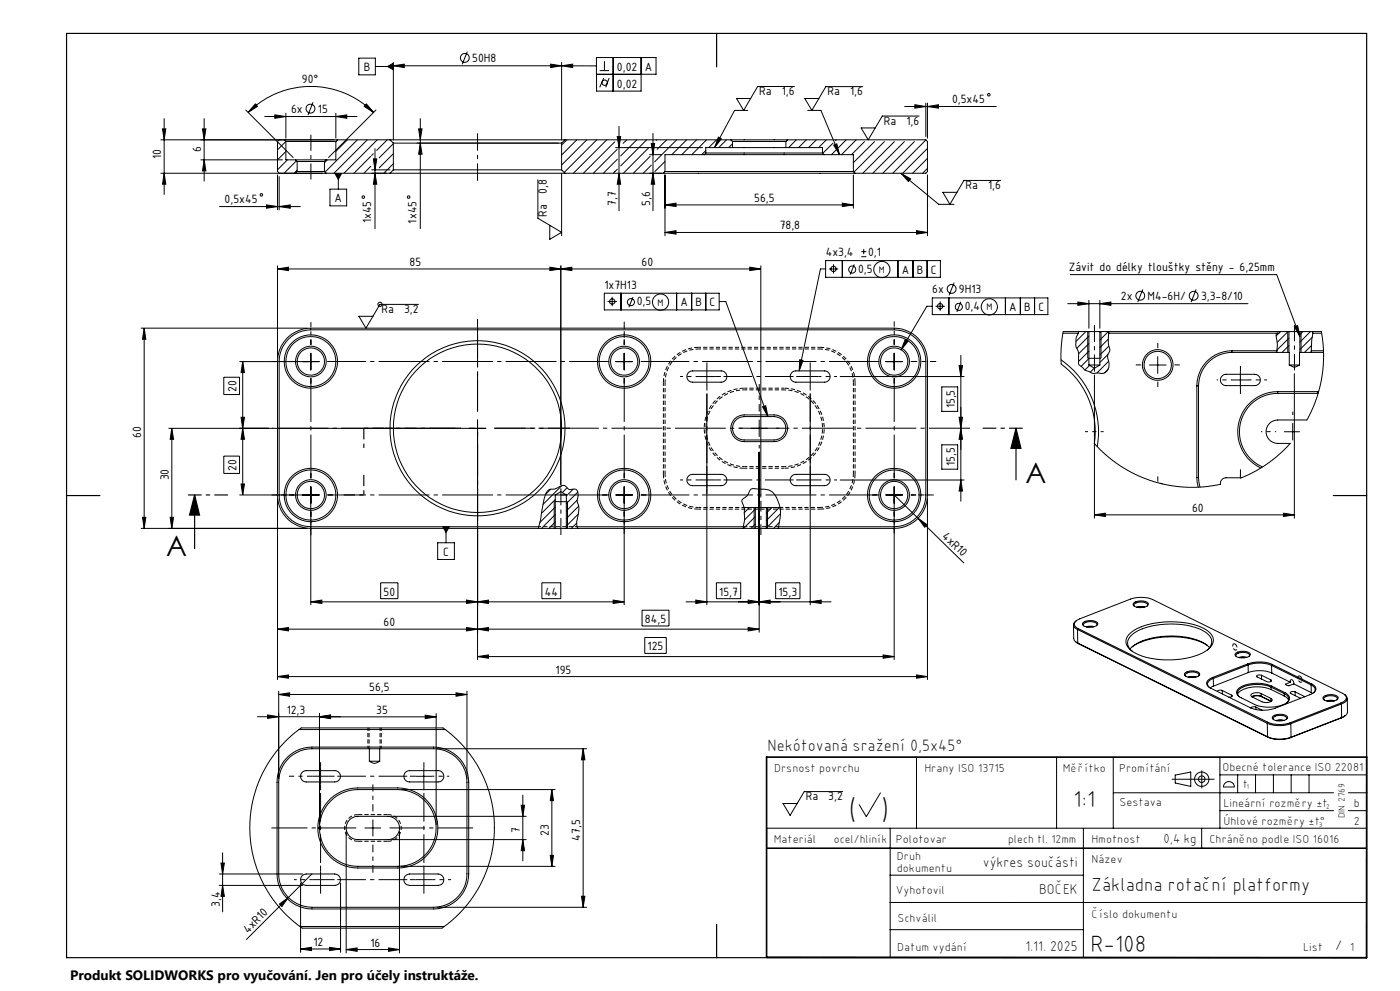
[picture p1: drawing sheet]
<svg xmlns="http://www.w3.org/2000/svg" width="420mm" height="297mm" viewBox="0 0 420 297" stroke-linecap="round" stroke-linejoin="round" font-family="sans-serif">
<path d="M235.3 116.8a11.5 11.5 0 0 1 11.5 11.5 11.5 11.5 0 0 1-11.5 11.5M223.3 139.8a11.5 11.5 0 0 1-11.5-11.5 11.5 11.5 0 0 1 11.5-11.5" fill="none" stroke="#000" stroke-width=".3" stroke-dasharray="1.3 .6" stroke-dashoffset=".7" stroke-linecap="butt"/>
<path d="M223.3 116.8h12M235.3 116.3h-12M235.3 139.8h-12M223.3 140.3h12" fill="none" stroke="#000" stroke-width=".3" stroke-dasharray="1.3 .6" stroke-dashoffset=".3" stroke-linecap="butt"/>
<path d="M199.5 114.6a10 10 0 0 1 10-10M246 104.6a10 10 0 0 1 10 10M209.5 152.1a10 10 0 0 1-10-10M223.3 152.1h-13.8M246 152.1h-12M256 142.1a10 10 0 0 1-10 10M110.4 218.1v6.3M110.7 218.1v6.3M114.4 218.1v6.3M114 224.4v-6.3" fill="none" stroke="#000" stroke-width=".3" stroke-dasharray="1.3 .6" stroke-dashoffset=".4" stroke-linecap="butt"/>
<path d="M223.3 116.3a12 12 0 0 0-12 12 12 12 0 0 0 12 12M235.3 140.3a12 12 0 0 0 12-12 12 12 0 0 0-12-12M107.4 252.1h9M116.4 244.1h-9" fill="none" stroke="#000" stroke-width=".3" stroke-dasharray="1.3 .6" stroke-dashoffset="-.1" stroke-linecap="butt"/>
<path d="M199 114.6v27.5M256 114.6v27.5M199.5 142.1v-27.5M256.5 142.1v-27.5" fill="none" stroke="#000" stroke-width=".3" stroke-dasharray="1.3 .6" stroke-dashoffset=".2" stroke-linecap="butt"/>
<path d="M209.5 104.6h36.5M246 104.1h-36.5M209.5 152.6h36.5" fill="none" stroke="#000" stroke-width=".3" stroke-dasharray="1.3 .6" stroke-dashoffset=".5" stroke-linecap="butt"/>
<path d="M209.5 104.1a10.5 10.5 0 0 0-10.5 10.5M256.5 114.6a10.5 10.5 0 0 0-10.5-10.5M199 142.1a10.5 10.5 0 0 0 10.5 10.5M246 152.6a10.5 10.5 0 0 0 10.5-10.5M370.5 193a.69 .69 0 0 0-.7 .4 .69 .69 0 0 0 .2 .8 .62 .62 0 0 0 .8 .6 .62 .62 0 0 0 .3-1l-.6-.8M390 202.6a.69 .69 0 0 0-.7 .5 .69 .69 0 0 0 .2 .8 .62 .62 0 0 0 .9 .5 .62 .62 0 0 0 .2-1l-.6-.8" fill="none" stroke="#000" stroke-width=".3" stroke-dasharray="1.3 .6" stroke-linecap="butt"/>
<path d="M233.6 157.8h-10.6M107.4 244.1a4 4 0 0 0-4 4 4 4 0 0 0 4 4M116.4 252.1a4 4 0 0 0 4-4 4 4 0 0 0-4-4" fill="none" stroke="#000" stroke-width=".3" stroke-dasharray="1.3 .6" stroke-dashoffset=".1" stroke-linecap="butt"/>
<path d="M173.2 157.8h-11.6" fill="none" stroke="#000" stroke-width=".3" stroke-dasharray="1.3 .6" stroke-dashoffset=".6" stroke-linecap="butt"/>
<g fill="none" stroke="#000" stroke-width=".3">
<path d="M107.6 17.4h5v5h-5zM112.6 19.9h5.4M116.2 19.9l1.8-1v2zM118 19.7l3.3-.5v1zM118 18.7v23.2M118 19.7h50.5M140.2 15.4l-1.5 3.9M165.2 19.2l3.3 .5-3.3 .5zM168.5 18.7v23.2M168.5 19.7l3.3-.5v1zM168.5 19.7l10.4 .1M181.3 18.3v2.9"/>
<path d="M183.9 17.2v10.1M192.3 17.2v10.1h-13.3l-.1-10.1h17.9v5.1h-17.9M48.8 38.6h.9l-.5 3.3zM49.2 35.6v22.7M60.7 38.6h1.1l-.6 3.3zM61.2 35.6v18.7M73.7 33l14.2 14.2M74.4 33.7a26.7 26.7 0 0 1 37.6 0M76.6 31.1l.7 .8-2.9 1.8zM79.4 34.9h27.7M82.4 34.4l3.4 .5-3.4 .6zM85.8 33.9v7.5"/>
<path d="M93.9 30.7l-1.5 3.8M100.8 34.9l3.2-.5v1.1zM100.8 33.9v7.5M109.9 31.1l2.1 2.6-2.7-1.8zM112.8 33l-14.2 14.2M125.6 38.6h1l-.5 3.3zM126.1 35.6v32.9M179.9 21.2h2.8M181.1 23.4l-1.2 2.8M182.7 23.4l-1 2.8M185.7 37.9v25.3M224.3 33.1h-3.9l-6 11.1"/>
<path d="M238.3 25.9h-11l-4.2 7.2-2.1-3.6h4.2M242.3 33.1h4l5.5 13.3M258.8 26h-11l-4.2 7.1-2.2-3.6h4.3M271.4 31.9h27.5M274.5 31.4l3.2 .5-3.2 .5zM275.7 34.8h-11l-4.2 7.1-2.2-3.6h4.3M277.7 30.9v10M278.2 31.9l3.4-.5v1zM278.2 30.9v10.5M48.3 41.9h52M48.3 51.9h48.5M49.2 51.9l.5 3.3h-.9z"/>
<path d="M60.3 47.9h24.4M61.2 47.9l.6 3.3h-1.1zM83.3 52.4v10.5M83.7 41.9l-.4 .5v9l.4 .5M83.7 52.9v10M85.8 42.4h15M85.8 42.4v5.5h2.9M85.8 42.4l-2.5 2.5M85.8 45.4l-2.5 2.5M86.2 47.9l-2.9 3M88.7 47.9h9.2M88.7 47.9l.4 .5"/>
<path d="M88.9 48.2l-3.7 3.7M89.1 51.4h8.2M89.1 48.4h8.2M89.1 51.4l-.4 .5h9.2M89.1 48.4v3M89.1 51l-.9 .9M97.3 51.4l.6 .5M97.3 48.4v3M97.9 47.9l-.6 .5M97.9 51.9h19.1M98.2 47.9l-.9 .9M99 56.7h5v5h-5z"/>
<path d="M100.5 52h2l-1 1.8zM100.8 42.4v5.5h-2.9M101.2 41.9h-15.9l.5 .5M101.2 41.9l-.4 .5M101.2 41.9h15.8M101.5 52v4.7M104.2 41.9l-3.4 3.5M107.2 41.9l-9.7 9.7M110.2 41.9l-10 10M111.2 46.8l-5 5.1M111.2 49.8l-2 2.1M111.5 50.9h5.5"/>
<path d="M112 47.6h1l-.5 3.3zM112 46.1l-.5 .5M112.5 51.9l.5 3.3h-1zM112.5 44.6v23.9M113.2 41.9l-10 10M116.2 41.9l-3.2 3.2M117 51.9h52.5M117 41.9h52.5M117 41.9l1 1M118 50.9h50.5M118 42.9h50.5M118 42.9v8"/>
<path d="M118 50.9l-1 1M118 49.1l-2.9 2.8M118 43.1l-4.2 4.2M118 46.1l-4.2 4.2M125.1 42.9h42.4M126.1 42.9l.5 3.3h-1zM161.4 53.9v11.5l7.1 4.2-3.6 2.1v-4.2M168.5 42.9v8M168.5 50.9l1 1M168.5 51.9v18.7M169.5 41.9h49.8M169.5 51.9h29.5"/>
<path d="M169.5 41.9l-1 1M170.1 41.9l-1.6 1.6M173 41.9l-4.5 4.6M176 41.9l-7.5 7.6M179 41.9l-9.7 9.8M182 41.9l-10 10M184.4 42.5l-9.4 9.4M184.4 51.5l-.4 .4M184.7 44.2h26M185.2 44.7l-7.2 7.2M185.2 41h1l-.5 3.2zM185.2 47.7l-4.2 4.2"/>
<path d="M185.2 50.7l-.7 .7M185.7 51.9l.5 3.3h-1zM188 41.9l-1.1 1.1M191 41.9l-4.8 4.8M194 41.9l-7.8 7.8M194.6 44.3l-7.6 7.6M194.9 46.4h3.6M195.1 46.8l-5.1 5.1M195.4 43h1l-.5 3.4zM195.4 49.5l-2.4 2.4M195.9 40v23.2M195.9 51.9l.5 3.3h-1z"/>
<path d="M197 41.9l-.1 .1M199 51.9h57.5M199.5 51.4h56.5M199.5 48.4l-3 3M199.5 51.4l-.5 .5M199.5 52.4v18.3M200 41.9l-2.9 2.9M203 41.9l-6.6 6.6M206 41.9l-4.5 4.5M209 41.9l-4.5 4.5M211.2 46.4h36.1M211.2 46.4h-11.7v5"/>
<path d="M211.7 45.9h35M211.7 45.9l-.5 .5M211.7 45.1l-1.2 1.3M211.9 41.9l-4.4 4.5M214.9 41.9l-2.3 2.3M215.5 41.1l.9 .5-2 2.6zM217.9 41.9l-2.3 2.3M219.3 41.9h17M219.3 41.9l.4 .5M219.7 42.4h16.1M219.7 44.2h16.1M219.7 43.1l-1.1 1.1"/>
<path d="M219.7 44.2h-8v1.7M219.7 42.4v1.8M235.8 44.2h10.9v1.7M235.8 42.4v1.8M236.3 41.9h41.4l.5 .5v9l-.5 .5h-21.2M236.3 41.9l-.5 .5M238.9 41.9l-2.3 2.3M241.9 41.9l-2.3 2.3M244.9 41.9l-2.3 2.3M246.7 45.9l.6 .5M247.3 46.4h8.7v5M247.9 41.9l-2.3 2.3"/>
<path d="M249.9 42.9l-3.1 3M250.1 43.5l.9-.4 .8 3.3zM250.8 45l-1.4 1.4M250.9 41.9l-.3 .3M253.9 41.9l-2.4 2.4M256 51.4l.5 .5M256 52.4v10M256.9 41.9l-4.5 4.5M259.4 42.4l-4 4M262.4 42.4l-6.4 6.4M265.3 42.4l-9.1 9.2M268.3 42.4l-9.5 9.5"/>
<path d="M270.3 51.9l2.9 1.7-.7 .8zM270.3 51.9l11.3 9.3h4.6M271.3 42.4l-9.5 9.5M274.3 42.4l-9.5 9.5M277.8 41.9l-10 10M278.2 44.5l-7.3 7.3M278.2 47.5l-4.4 4.4M278.2 50.5l-1.4 1.4M278.2 52.4v18.3M300.2 54.1h-11l-4.2 7.1-2.1-3.6h4.2M65.9 61.9h24.2M79.9 61.4l3.4 .5-3.4 .5z"/>
<path d="M83.3 79.6v27.7M83.7 61.9l3.4-.5v1zM168.2 79.6v65.7M199.5 69.7l3.3-.6v1.1zM199.5 61.4l3.3-.5v1zM199.5 69.7h78.7M199.5 61.4h56.5M228.2 79.6v69.5M247.7 78.1h34.4v5h-34.4zM250 79.2v2.8M252.7 78.1v5M252.7 60.9l3.3 .5-3.3 .5z"/>
<path d="M256.3 79.3l-1.2 3M258.4 76.9h1.5M258.4 75.4h1.5M259.1 74.6v1.6M269.4 78.1v5M273.9 78.1v5M275 69.1l3.2 .6-3.2 .5zM278.1 78.1v5M42.3 98.4h50M43.3 98.4l.4 3.3h-.9zM43.3 98.4v60M83.3 80.6l3.2-.5v1z"/>
<path d="M83.3 80.6h144.9M125.6 91.2h-11.6l-4.2 7.2-2.1-3.6h4.2M165 80.1l3.2 .5-3.2 .5zM168.2 80.6l3.4-.5v1zM181.3 87.9h34.5v5h-34.5zM182.3 90.4h2.8M183.7 89v2.8M186.3 87.9v5M189.9 89l-1.2 3.1M203 87.9v5M207.5 87.9v5M211.7 87.9v5"/>
<path d="M215.8 90.4h1.9l12.7 34.4M224.9 80.1l3.3 .5-3.3 .5zM247.7 80.6h-1.6l-6.4 30.6M248.7 80.6h2.8M279.7 91.8h-1.6l-7.8 13M279.7 89.3h34.7v5h-34.7zM280.6 91.8h2.8M282 90.4v2.8M284.7 89.3v5M286.2 84.7l-1.5 3.8M288.3 90.4l-1.2 3.1M301.6 89.3v5"/>
<path d="M306.1 89.3v5M310.4 89.3v5M318.9 99.9h4.6M320.3 91h54.1M321.1 82.3h61.9l7 18.6M323.4 90.5l3.3 .5-3.3 .5zM323.5 99.9a5.2 5.2 0 0 0-.4 4.7 5.9 5.9 0 0 1 .5 3.6 1.34 1.34 0 0 0 1 1.8l.3 .3a2.43 2.43 0 0 0 1.9 1.1 2.48 2.48 0 0 0 2.7 .4 2.47 2.47 0 0 0 2.8-.7 2.47 2.47 0 0 0 .3-2.8 2.51 2.51 0 0 1 .3-3v-1a8.1 8.1 0 0 1-.3-4.4M323.6 99.4l-.1 .5M325.8 99.4l-3 2.9M326.3 99.4v8h4v-8l-.3 .3M326.7 99.4h-7.8l-.6 4.7v4.9a25.9 25.9 0 0 1 10.1 24l3.4 3.4 4.7 3.5 4.1 2.3 5.3 2.1 5.2 1.2 5.2 .5 4.6-.1 5.2-.8a1.67 1.67 0 0 1 1.7-1.9h4.7l4.3-2.1 5.4-3.6 4.9-4.6h-3.8a3.5 3.5 0 0 1-3.5-3.5 3.5 3.5 0 0 1 3.5-3.5h8.8l2.4-5.1 1.4-4.5 .9-5.2 .3-3.8-.2-4-.5-3.9h-6.4M326.7 99.4h3.3"/>
<path d="M326.7 99.4v10M326.7 90v8.4M330 99.4h56.7M330 99.4v10M330 91l3.3-.5v1zM330 90v8.4M332.5 99.4l-2.5 2.5M332.7 99.4l-.1 .5M342.8 86.7l-1.5 3.9M358.8 86.7l-1.5 3.9M383.2 99.9l-.3 .1-.1 .7 .4 2.7-.1 1.7M384 99.4l-.3 .5h-51.1"/>
<path d="M384.1 99.4l-1.3 1.3M386.3 99.4v6.2M386.4 99.4l-3.2 3.2M386.7 99.4h3.3M386.7 99.4v6.2M388.3 97.9l1-.3 .7 3.3zM390 99.4v6.2M390.3 99.4v6.2M390.9 99.4l-.9 .9M393.1 99.4l-3.1 3.1M393.8 99.4v.5M393.8 99.9l-.4 5.2"/>
<path d="M393.8 99.9h2.7M67.1 113.1h4.8v5.1h-4.8zM71.8 108.4h23.9M72.8 108.4l.5 3.3h-1zM72.8 108.4v39.9M93.2 105.9v5M184.7 108.4h5.1M187.3 105.9v5M206.4 111.9l.8-.7h.6h8.6a1.69 1.69 0 0 1 1.7 1.7 1.69 1.69 0 0 1-1.7 1.6h-8.6a1.68 1.68 0 0 1-1.6-.9 1.68 1.68 0 0 1 .2-1.7zM209.5 112.9h5.1M212.1 110.3v5.1M212.1 118.1v63.3"/>
<path d="M237.7 111.5l1.1-.3h8.5a1.69 1.69 0 0 1 1.8 1.7 1.69 1.69 0 0 1-1.8 1.6h-8.5a1.7 1.7 0 0 1-1.7-1.1 1.7 1.7 0 0 1 .6-1.9zM239.9 107.8l1 .2-1.2 3.2zM243.1 118.1v63.3M252.1 112.9h37.1M265.7 108.4h5.1M268.3 105.9v5M271.6 101.7l.9 .5-2.2 2.6zM282.5 116h4.8v7.3h-4.8zM287.7 109.6h1l-.4 3.3zM288.3 106.5v43.7M318.3 107.8a26.3 26.3 0 0 1 10.9 26M326.7 109.4h3.3"/>
<path d="M326.7 109.4l1.6 1 1.7-1M326.7 100.7l-3.7 3.7M326.7 103l-3.1 3M326.7 105.2l-3.1 3.1M326.7 107.5l-2.4 2.3M326.9 109.5l-1.5 1.4M328.3 110.3l-1.2 1.2M328.3 112.4v42.9M332.4 106.3l-2.4 2.4M332.5 110.7l-1.2 1.1M332.5 101.6l-2.5 2.6M332.6 108.3l-3.5 3.5"/>
<path d="M332.6 103.7l-2.6 2.7M344.8 109.4h5M347.3 106.9v5M359.1 115.6v27.5M359.1 115.6h.5M359.6 115.6v27.5M366.8 112.5l1-.3h8.6a1.69 1.69 0 0 1 1.7 1.7 1.69 1.69 0 0 1-1.7 1.7h-8.6a1.69 1.69 0 0 1-1.6-1.2 1.69 1.69 0 0 1 .6-1.9zM369.6 105.1a10.6 10.6 0 0 0-10.5 10.5M369.6 105.6a10.1 10.1 0 0 0-10 10M369.6 105.1h13.5M369.6 105.6h17.1M369.6 105.1v.5"/>
<path d="M369.6 113.9h5M372.1 111.4v5M383.1 105.1l-.1 .5M383.3 117.4a12 12 0 0 0-11.7 9.4 12 12 0 0 0 6.6 13.5M383.3 117.9a11.5 11.5 0 0 0-11.2 9.2 11.5 11.5 0 0 0 6.7 12.8M383.3 117.4h12M383.3 117.9h12.1M383.3 117.4v.5M386.7 105.6l.1 3.8M386.7 103.6l-2.1 2M386.7 101.3l-3.6 3.6M386.8 109.4h3.1"/>
<path d="M386.8 109.4l.2 .1a2.06 2.06 0 0 0 2.9-.1M388.3 112v43.3M390 105.6l-.1 3.8M390 105.6h7.1M393.4 105.1h3.7M393.4 105.1l-.1 .5M393.5 103.5l-2.1 2.1M393.7 101.1l-3.7 3.7M395.3 117.4h.3M395.3 117.4v.5M50.6 128.4h95.1M51.5 128.4l.6 3.3h-1.1z"/>
<path d="M51.5 128.4v30M67.1 136.7h4.8v5.2h-4.8zM72.3 125.1h1l-.5 3.3zM72.8 128.4l.5 3.3h-1zM143.3 125.9v71.9M220.4 125.5a4.2 4.2 0 0 1 2.8-1.1h9a4 4 0 0 1 4.1 4 4 4 0 0 1-4.1 4h-9a4 4 0 0 1-3.6-2.5 4 4 0 0 1 .8-4.4zM220.7 126a3.6 3.6 0 0 1 2.5-1.2h9a3.5 3.5 0 0 1 3.5 3.6 3.5 3.5 0 0 1-3.5 3.5h-9a3.5 3.5 0 0 1-3.2-2.1 3.5 3.5 0 0 1 .7-3.8zM225.2 128.4h5.1M227.8 125.9v4.9M227.8 135.4v54.2M228.8 121.9l.9-.3 .7 3.2zM282.5 133.3h4.8v7.3h-4.8z"/>
<path d="M287.7 125.1h1l-.4 3.3zM288.3 128.4l.4 3.3h-1zM385.3 129.4h4.6M387.8 126.9v5M42.3 158.4h50M42.8 155h.9l-.4 3.4zM51 155h1.1l-.6 3.4zM71.8 148.3h23.9M72.3 145.1h1l-.5 3.2zM83.3 149.4v54.4M93.2 145.9v35.5M132.8 157.9h2l-1 1.7z"/>
<path d="M133.8 157.9v4.8M161.6 157.9h-68.4a9.5 9.5 0 0 1-9.5-9.6v-39.9a9.5 9.5 0 0 1 9.5-9.6h175.1a9.5 9.5 0 0 1 9.4 9.6v39.9a9.5 9.5 0 0 1-9.4 9.6h-34.7M161.6 157.9l1.3-6.7a7.5 7.5 0 0 1 1.7-4.4l.5-.2a4.2 4.2 0 0 0 3.3-1 1.32 1.32 0 0 1 1.8 .7l.4 .3 .6 .1a1.71 1.71 0 0 1 1.9 .2 5.1 5.1 0 0 1 0 3.5 8.2 8.2 0 0 1-.1 6l.1 1.5M161.6 157.9l-.1 .5M165.2 146.6l-1.5 1.5M166.3 158.4v-8h4v8M166.6 158.4h-73.4a10 10 0 0 1-9.9-10.1v-39.9a10 10 0 0 1 9.9-10h175.1a10 10 0 0 1 9.9 10v39.9a10 10 0 0 1-9.9 10.1h-38.4M166.6 148.3h3.3M166.6 158.4h3.3M166.6 148.3l1.6-.9 1.7 .9M166.6 148.3v10.1M166.6 149.7l-4.2 4.2"/>
<path d="M166.6 152l-4.6 4.6M166.6 154.2l-4.1 4.2M166.6 156.5l-1.9 1.9M168.5 145.6l-5.6 5.6M169.9 158.4h56.7M169.9 148.3v10.1M170.1 146.2l-1.4 1.4M171.9 146.6l-2 2.1M173 156.8l-1.6 1.6M173.1 157.9h49.9M173.1 157.9l.2 .5M173.1 149.9l-3.2 3.2"/>
<path d="M173.4 147.5l-3.5 3.4M173.5 154.1l-3.6 3.6M173.6 151.7l-3.7 3.7M184.7 148.3h5.1M187.3 145.9v35.5M206.4 142.9l.8-.7h.6h8.6a1.69 1.69 0 0 1 1.7 1.7 1.69 1.69 0 0 1-1.7 1.7h-8.6a1.69 1.69 0 0 1-1.4-2.7zM223 157.9v-.2a16.6 16.6 0 0 0 .1-6.1l-.6-1.5a1.38 1.38 0 0 1 1.1-1.1l.8-.8a1.82 1.82 0 0 1 2.8-1.7 7.6 7.6 0 0 1 4.5 .9 9.6 9.6 0 0 1 2.1 9.2l-.2 1.3M223 157.9v.5M223.3 152.1h3.3M224.8 152.1l-1.5 1.5M226.2 152.1v6.3M226.6 152.1h3.3"/>
<path d="M226.6 158.4h3.3M226.6 152.1v6.3M226.6 152.6l-3.2 3.1M226.6 154.8l-3.5 3.6M226.6 157.1l-1.3 1.3M229.9 152.1v6.3M229.9 152.1h4.1M230.3 152.1v6.3M231.6 152.1l-1.7 1.7M233.6 157.9l-.1 .5M233.8 152.1l-3.9 3.9M233.8 156.6l-1.7 1.8"/>
<path d="M234.2 153.9l-4.3 4.4M237.7 142.5l1.1-.3h8.5a1.69 1.69 0 0 1 1.8 1.7 1.69 1.69 0 0 1-1.8 1.7h-8.5a1.7 1.7 0 0 1-1.7-1.2 1.7 1.7 0 0 1 .6-1.9zM252.1 143.9h37.1M265.7 148.3h5.1M268.3 145.9v51.9M268.3 148.3l20.9 20.5M275.4 155.3l2.7 2-.7 .7zM278.2 149.4v54.4M288.3 143.9l.4 3.3h-1zM328.3 154.3l3.3-.5v1zM328.3 154.3h60M348 144.8l.8 .2"/>
<path d="M359.1 143.1l.4 2.9M359.1 143.1h.5M359.6 143.1l.4 2.9M372.1 142.4v.9M385 153.8l3.3 .5-3.3 .5zM114.2 174.7h5.2v4.7h-5.2zM131.3 162.7h5v5h-5zM139.9 179.8l3.4 .6-3.4 .5zM162.6 174.7h5.6v4.7h-5.6zM183.9 179.8l3.4 .6-3.4 .5zM208.7 179.8l3.4 .6-3.4 .5zM214.9 174.7h7.3v4.7h-7.3z"/>
<path d="M224.4 179.8l3.4 .6-3.4 .5zM232.7 174.7h7.3v4.7h-7.3zM83.3 188.6l3.2-.5v1zM83.3 188.6h144.5M93.2 180.4l3.4-.6v1.1zM93.2 180.4h94.1M139.9 188.1l3.4 .5-3.4 .5zM143.3 196.8h125M143.3 196.8l3.2-.5v1zM143.3 180.4l3.2-.6v1.1zM143.3 188.6l3.2-.5v1zM192.6 182.9h8.1v4.7h-8.1z"/>
<path d="M193.4 191.1h6.5v4.7h-6.5zM205.7 180.4h43.7M224.4 188.1l3.4 .5-3.4 .5zM227.8 180.4l3.2-.6v1.1zM243.1 180.4l3.2-.6v1.1zM264.9 196.3l3.4 .5-3.4 .5zM322.1 187.3l.1 4.3 .5 .7 .6 .4M322.8 192.4l.7 .5M322.9 186.1a1.37 1.37 0 0 0-.8 1.4 1.37 1.37 0 0 0 1.2 1.2M323.3 188.7l56.9 28.1M323.3 188.7v4M323.3 192.7l57 28.1"/>
<path d="M323.3 192.7l.2 .2M323.4 188.4a1.37 1.37 0 0 1-1.1-1.4 1.37 1.37 0 0 1 1.2-1.3l15.6-6.1a9.6 9.6 0 0 1 6.7 .1l57 28.1a1.37 1.37 0 0 1 1.1 1.4 1.37 1.37 0 0 1-1.2 1.3l-.5 .2M323.4 188.4l57 28.1M323.4 188.4l-.1 .3M323.5 192.9l56.9 28.1M324.9 186.7a3.7 3.7 0 0 1 4.4 .1 1.26 1.26 0 0 1-1.5 1.1l-.4 .1a2.45 2.45 0 0 1-2.7-1zM328 187.9h-2M328.3 187.8l-1.6-.1-.8 .2M328.9 187.5a.71 .71 0 0 0 0-.8 .71 .71 0 0 0-.7-.3 2.6 2.6 0 0 0-3.2 .9l.2 .3M338.6 190.3a17 17 0 0 1 11.6-3.9 19.1 19.1 0 0 1 12.5 3 3.1 3.1 0 0 1-.3 5.2 22.9 22.9 0 0 1-15.5 3 11.7 11.7 0 0 1-8.8-4 2.71 2.71 0 0 1 .5-3.3zM340 180.8a3.7 3.7 0 0 1 4.5 .1 1.75 1.75 0 0 1-2.3 1.2 1.76 1.76 0 0 1-2.3-1.1zM343.3 182h-2.1"/>
<path d="M343.4 181.9l-1.5-.1-.9 .2M344.1 181.6a.74 .74 0 0 0 0-.8 .74 .74 0 0 0-.7-.3 2.58 2.58 0 0 0-3.2 .9l.1 .3M362.2 194.8a3.1 3.1 0 0 0-.6-5.4 23.5 23.5 0 0 0-17.4-1.4 7.7 7.7 0 0 0-5.9 4.1 3 3 0 0 0 1.4 3.1M362.2 193.4a24.5 24.5 0 0 0-19-1.3l-2.1 .9-1.4 .8M362.9 194.1a14.3 14.3 0 0 0-9.6-3.4 20.9 20.9 0 0 0-13.5 3l-.8 .8M370.6 195.9a3.7 3.7 0 0 1 4.5 .1 1.77 1.77 0 0 1-2.3 1.2 1.76 1.76 0 0 1-2.3-1.2zM373.8 197.1h-2M374 197l-1.1-.2-1.3 .3M374.3 199a10.6 10.6 0 0 1 7.4 .1M374.3 199l-10.5 4M374.3 199l.1 .3M374.4 199.3a10.1 10.1 0 0 1 7.1 .1"/>
<path d="M374.4 199.3l-10.4 4M374.4 199.3l.1 2.3M374.7 196.7a.71 .71 0 0 0 0-.8 .71 .71 0 0 0-.8-.3h-.3a2.44 2.44 0 0 0-2.8 .9l.1 .3M381.5 199.4l11.8 5.9M381.5 199.4v2.3M381.7 199.1l11.8 5.9M381.7 199.1l-.2 .3M77.3 214.8h24.9M80.3 214.3l3.3 .5-3.3 .5zM83.3 202.8l3.2-.5v1zM83.3 202.8h194.9M83.6 208.1l3.3-.5v1.1z"/>
<path d="M83.6 207.1v26.3M83.6 208.1h56.5M89.7 218.6h43.9M95.8 214.8h35M95.8 214.8l3.4-.5v1zM95.8 213.8v33.4M95.8 214.8l3.4-.5v1.1zM127.6 214.3l3.2 .5-3.2 .6zM130.8 213.9v33.3M136.8 207.6l3.3 .5-3.3 .6zM140.1 207.1v26.3M275 202.3l3.2 .5-3.2 .5z"/>
<path d="M355.6 201.6a3.7 3.7 0 0 1 4.3 .3 1.22 1.22 0 0 1-1.5 1.1 2.81 2.81 0 0 1-3.1-.9zM358.6 202.9l-2 .1M358.8 202.9l-1.1-.2-1.3 .2M359.5 202.6a.69 .69 0 0 0 0-.8 .69 .69 0 0 0-.8-.3h-.3a2.47 2.47 0 0 0-2.8 .9l.1 .3M363.8 203a1.87 1.87 0 0 0-1.7 2.3l1.2 1 11.8 5.8a10.3 10.3 0 0 0 7.4 .2l10.5-4.1a1.86 1.86 0 0 0 1.7-2.3l-1.2-.9M363.8 203l.2 .3M364 203.3a1.8 1.8 0 0 0-1.6 2.2l.4 .5M364 203.3v2.3M364 205.6l-1 .6M366.7 206.9a1.23 1.23 0 0 0-1.5 .3M366.7 206.9l2.8 1.4M366.7 206.9v1.1"/>
<path d="M369.5 208.3l.1 .5-.9 .1M369.5 208.3v.5M374.5 201.6a10.1 10.1 0 0 1 7 .1M374.5 201.6l-10.5 4M375.6 208.8h.1a3.9 3.9 0 0 1 2.8 0M376.8 211.9a1.23 1.23 0 0 0-1.5 .3M376.8 211.9l1.9 1M376.8 211.9v.8M378.3 207.9a2.78 2.78 0 0 0-3.1 .4l.5 .6 2.9 1.4a2.41 2.41 0 0 0 3.1-.6l-.5-.4M378.3 208.7a3.3 3.3 0 0 0-2.8 .1M378.3 207.9l2.9 1.4M378.3 208.7l2.9 1.4"/>
<path d="M378.3 207.9v.8M378.3 208.7l.2 .1M378.5 202.4a.97 .97 0 0 0-1.5 .4l3 1.5a.91 .91 0 0 0 1.4-.4l-.2-.1M378.5 202.4l2.7 1.4M378.5 202.4v1.1M378.5 208.8l2.9 1.4M380.2 216.8a10.2 10.2 0 0 0 7 .1M380.2 216.8l.1 4M380.4 216.5a9.6 9.6 0 0 0 6.7 .1M380.4 216.5l-.2 .3M381.2 210.1l.2 .1M381.2 203.8v.5"/>
<path d="M381.2 209.3v.8M381.4 206.7a10.3 10.3 0 0 0-9.7 .7l-.4 .7M381.4 205.9a10.5 10.5 0 0 0-9.7 .8 1.31 1.31 0 0 0 .2 2.1M381.4 206.7l3.9 1.9M381.4 205.9v.8M381.4 205.9l3.8 2M381.5 205.6a11.3 11.3 0 0 0-9.8 .7 1.6 1.6 0 0 0-.7 1.7 1.6 1.6 0 0 0 1.4 1.2l3.9 1.9a11.2 11.2 0 0 0 9.9-.6 1.5 1.5 0 0 0 .6-1.5 1.5 1.5 0 0 0-1-1.2l-.4-.2M381.5 205.6l3.9 2M381.5 201.7l5.6 2.8M381.5 205.6l-.1 .3M381.8 214.8a3.7 3.7 0 0 1 4.4 0 1.22 1.22 0 0 1-1.4 1.2 2.81 2.81 0 0 1-3.1-.9zM385 215.9l-2 .1"/>
<path d="M385.2 215.9l-1.5-.1-.9 .1M385.2 207.9a1.57 1.57 0 0 1 1.3 1.1 1.57 1.57 0 0 1-.5 1.6M385.2 207.9l.1 .7M385.3 208.6l1 .7 .3 .5M385.4 207.6l-.2 .3M385.9 215.6a.71 .71 0 0 0 0-.8 .71 .71 0 0 0-.8-.3 2.6 2.6 0 0 0-3.2 .9l.2 .3M387.1 216.6l.1 .3M387.1 204.5l-1.4 .6 .3 .3 .7 .1 1.4-.5M387.1 204.5a.53 .53 0 0 1 .3-.8 .53 .53 0 0 1 .7 .6v.7M387.2 216.9l.1 4M388.1 205l5.3 2.6M388.5 207.4a.97 .97 0 0 0-1.4 .4l3.1 1.5"/>
<path d="M388.5 207.4l2.8 1.3M388.5 207.4v1.1M391.3 208.7l.1 .1M391.3 208.7v.1M393.3 205.3a1.35 1.35 0 0 1 1.2 .9 1.35 1.35 0 0 1-.4 1.4M393.3 205.3l.1 2.3M393.4 207.6l.4 .2M393.5 205l-.2 .3M397.2 208.7a3.7 3.7 0 0 1 4.2 .2 1.75 1.75 0 0 1-2.2 1.3 1.76 1.76 0 0 1-2.3-1.1zM400.2 210.1h-2M400.4 210l-1.5-.1-.9 .1M401.1 209.7a.74 .74 0 0 0-.1-.8 .74 .74 0 0 0-.7-.3 2.58 2.58 0 0 0-3.2 .9l.2 .3"/>
<path d="M402.2 210.7l-15.1 5.9M402.2 210.7l.2 .3M402.3 215.2l-15.2 5.9M402.4 211l-15.2 5.9M402.4 211l.1 4M402.5 215l-15.2 5.9M402.5 215l-.2 .2M403.3 208.1a1.32 1.32 0 0 1 .9 1.3 1.32 1.32 0 0 1-1 1.2l-.8 .4M403.6 214.4l-1.3 .8M404.2 209.3v4.1a2.06 2.06 0 0 1-1.7 1.6M85.5 222.3l2.1-2 2.8-2.1h42.5l4.2 3.4 2.6 2.8 2.7 3.6 2.8 5.2 1.3 3.4 1 3.6 .8 6.4-.1 4.2-.4 3.2-.6 3.2-1.2 3.7-1.2 2.9-2.2 4-1.6 2.3-2.9 3.3-3.1 2.9-2.4 1.9h-41.9l-4.4-3.6-2.6-2.7-2.2-2.9-2-3.3-1.6-3.2-1.3-3.6-.9-3.4-.6-3.5-.2-3.5 .2-3.7 .5-3.6 .5-2.3 1.5-4.6 1.3-2.9 2-3.3 1.9-2.7zM85.8 227.4a10.4 10.4 0 0 1 7.8-3.5h36.5a10.6 10.6 0 0 1 10.5 10.5v27.5a10.6 10.6 0 0 1-10.5 10.5h-36.5a10.5 10.5 0 0 1-10.5-10.5v-27.5a10.3 10.3 0 0 1 2.7-7z"/>
<path d="M87 226.9a10 10 0 0 1 6.6-2.5h36.5a10 10 0 0 1 10 10v27.5a10 10 0 0 1-10 10h-36.5a10 10 0 0 1-10-10v-27.5a10 10 0 0 1 3.4-7.5zM90.8 231.3l1.1-.3h8.5a1.69 1.69 0 0 1 1.8 1.7 1.69 1.69 0 0 1-1.8 1.6h-8.5a1.7 1.7 0 0 1-1.7-1.1 1.7 1.7 0 0 1 .6-1.9zM99.1 239.4a12.3 12.3 0 0 1 8.3-3.3h11.9a12 12 0 0 1 12.1 12 12 12 0 0 1-12.1 12h-11.9a12 12 0 0 1-11.2-7.5 12 12 0 0 1 2.9-13.2zM110.8 228.1h3.1M110.8 228.1l.2 .1a2.11 2.11 0 0 0 2.9-.1M110.8 224.4v3.7M113.9 224.4v3.7M120.4 236.6h46.1M121.8 231.3l1-.3h8.6a1.69 1.69 0 0 1 1.7 1.7 1.69 1.69 0 0 1-1.7 1.6h-8.6a1.7 1.7 0 0 1-1.6-1.1 1.7 1.7 0 0 1 .6-1.9zM124.6 232.7h5M127.1 230.1v5.1M131.1 224.4h44.9"/>
<path d="M156.8 238.3v19.7M165.6 236.6l.5 3.4h-1zM165.6 236.6v23M174.9 224.4l.6 3.3h-1.1zM174.9 224.4v47.5M252.8 237.2h-11.5l-4.3 7.2-2.1-3.6h4.2M264.1 237.6l-4.2 7.2-2.1-3.6M275 226.9v21.3M317 226.9v21.3M334 237.6h66M334 226.9v21.3M351.6 233.5h12.6"/>
<path d="M352.6 232.3l4.6-.9v4.3l-4.6-1zM360.5 231v5.2M366 232.2h44M366 226.9v21.3M367.4 234.8a1.66 1.66 0 0 1 1.8-.5 1.66 1.66 0 0 1 1.1 1.6h-3.3zM371.3 232.2v5.4M376.7 232.2v5.4M380.3 220.8a9.9 9.9 0 0 0 7 .1M380.3 220.8l.1 .2M380.4 221a9.4 9.4 0 0 0 6.7 .1M382 232.2v5.4M387.3 220.9l-.2 .2"/>
<path d="M387.3 232.2v5.4M392.7 232.2v5.4M404.5 237.6h5.6M66.3 258.7h1l-.5 3.2zM66.8 255.6v17.7M95.4 248.1h.9M95.5 247.8l.7 .7M95.8 247.6v1M96.2 247.8l-.7 .7M99.2 240a11.7 11.7 0 0 1 8.2-3.4h11.9a11.5 11.5 0 0 1 11.5 11.5 11.5 11.5 0 0 1-11.5 11.5h-11.9a11.5 11.5 0 0 1-10.7-7 11.5 11.5 0 0 1 2.5-12.6zM103.9 249.2v36.4M104.7 245.8a3.7 3.7 0 0 1 2.7-1.2h8.9a3.5 3.5 0 0 1 3.6 3.5 3.5 3.5 0 0 1-3.6 3.5h-8.9a3.5 3.5 0 0 1-3.3-2 3.5 3.5 0 0 1 .6-3.8z"/>
<path d="M109.4 248.1h4.9M111.9 245.6v5M117.4 251.6h40.5M117.4 244.6h40.5M119.8 249.2v36.4M120.4 259.6h46.1M156.4 241.3h1l-.6 3.3zM156.8 251.6l.6 3.3h-1zM165.1 256.4h1l-.5 3.2zM267.1 248.2v38.6M325 248.2v38.6M360.5 248.2v6"/>
<path d="M366 243h34M404.5 243h5.5M410 248.2h-180v6h180M65.8 265.4h25M65.8 261.9h25M66.8 265.4l.5 3.2h-1zM83.9 270.9l2.6-1.9-1.9 2.7zM90 277.7h43.3M90.2 264.7v20.7M90.5 262.6l.3-.3 1.1-.4h8.5a1.71 1.71 0 0 1 1.8 1.7 1.71 1.71 0 0 1-1.8 1.8h-8.5a1.71 1.71 0 0 1-1.4-2.8zM93.6 261.9l-19.7 19.6M102.2 264.7v20.7"/>
<path d="M121.5 262.6l1.3-.7h8.6a1.71 1.71 0 0 1 1.7 1.7 1.71 1.71 0 0 1-1.7 1.8h-8.6a1.71 1.71 0 0 1-1.3-2.8zM131.1 271.9h44.9M174.4 268.6h1.1l-.6 3.3zM267 270.5h143M267 278.6h57.9M267 262.3h57.9M90.2 284.4l3.3-.5v1zM90.2 284.4h12M98.8 283.9l3.4 .5-3.4 .5zM103.9 284.6l3.2-.5v1zM103.9 284.6h15.9M116.6 284.1l3.2 .5-3.2 .5z"/>
<path d="M230 287h180"/>
<circle cx="139.5" cy="17.3" r="1.33"/>
<circle cx="93.1" cy="32.6" r="1.34"/>
<circle cx="181.4" cy="24.8" r=".8"/>
<circle cx="296.6" cy="28.4" r=".37"/>
<circle cx="78.4" cy="58.4" r=".39"/>
<circle cx="109" cy="59.1" r=".38"/>
<circle cx="122.6" cy="59.1" r=".38"/>
<circle cx="114" cy="91.2" r=".62"/>
<circle cx="183.7" cy="90.4" r=".8"/>
<circle cx="189.3" cy="90.6" r="1.06"/>
<circle cx="198.2" cy="90.5" r="2.42"/>
<circle cx="250.1" cy="80.6" r=".8"/>
<circle cx="255.7" cy="80.8" r="1.06"/>
<circle cx="264.5" cy="80.8" r="2.43"/>
<circle cx="282" cy="91.8" r=".8"/>
<circle cx="285.5" cy="86.6" r="1.32"/>
<circle cx="287.7" cy="92" r="1.06"/>
<circle cx="296.8" cy="92" r="2.43"/>
<circle cx="342.1" cy="88.6" r="1.33"/>
<circle cx="358.1" cy="88.6" r="1.32"/>
<circle cx="93.2" cy="108.4" r="4.1"/>
<circle cx="93.2" cy="108.4" r="4.6"/>
<circle cx="93.3" cy="108.3" r="7.5"/>
<circle cx="93.3" cy="108.4" r="8"/>
<circle cx="187.2" cy="108.4" r="7.5"/>
<circle cx="187.2" cy="108.4" r="4.6"/>
<circle cx="187.2" cy="108.4" r="8"/>
<circle cx="187.3" cy="108.4" r="4.1"/>
<circle cx="268.2" cy="108.3" r="7.5"/>
<circle cx="268.2" cy="108.4" r="8"/>
<circle cx="268.3" cy="108.4" r="4.1"/>
<circle cx="268.3" cy="108.4" r="4.6"/>
<circle cx="347.3" cy="109.4" r="4.1"/>
<circle cx="347.3" cy="109.4" r="4.6"/>
<circle cx="143.2" cy="128.4" r="25.2"/>
<circle cx="143.3" cy="128.4" r="26.2"/>
<circle cx="93.2" cy="148.4" r="4.6"/>
<circle cx="93.2" cy="148.4" r="4.1"/>
<circle cx="93.3" cy="148.4" r="7.5"/>
<circle cx="93.3" cy="148.4" r="8"/>
<circle cx="187.2" cy="148.4" r="4.6"/>
<circle cx="187.2" cy="148.4" r="7.5"/>
<circle cx="187.2" cy="148.4" r="8"/>
<circle cx="187.3" cy="148.4" r="4.1"/>
<circle cx="268.2" cy="148.4" r="7.5"/>
<circle cx="268.2" cy="148.4" r="8"/>
<circle cx="268.3" cy="148.4" r="4.6"/>
<circle cx="268.3" cy="148.4" r="4.1"/>
<circle cx="360.5" cy="233.5" r=".98"/>
<circle cx="360.5" cy="233.5" r="2.15"/>
</g>
<path d="M20 10h390v277h-390zM215 10v10M304.8 128.4l1.5 6h-3zM304.8 128.4v15.4M20 148.5h10M58.4 148.3l1.5 6.1h-3zM58.4 148.3v16.1M400 148.5h10M215 277v10" fill="none" stroke="#000" stroke-width=".35"/>
<path d="M143.3 39.9v14.3" fill="none" stroke="#000" stroke-width=".3" stroke-dasharray="15.2 1.3 1.3 1.3" stroke-dashoffset="10" stroke-linecap="butt"/>
<path d="M93.3 53.8v-13.4" fill="none" stroke="#000" stroke-width=".3" stroke-dasharray="15.2 1.3 1.3 1.3" stroke-dashoffset="10.4" stroke-linecap="butt"/>
<path d="M328.3 111.4v-14M168.3 160.3v-14" fill="none" stroke="#000" stroke-width=".3" stroke-dasharray="15.2 1.3 1.3 1.3" stroke-dashoffset="10.1" stroke-linecap="butt"/>
<path d="M228.3 160.3v-10.2" fill="none" stroke="#000" stroke-width=".3" stroke-dasharray="15.2 1.3 1.3 1.3" stroke-dashoffset="12" stroke-linecap="butt"/>
<path d="M306.8 128.3h-12M56.4 148.3h12" fill="none" stroke="#000" stroke-width=".35" stroke-dasharray="6.3 1.3 1.3 1.3" stroke-dashoffset="2.3" stroke-linecap="butt"/>
<path d="M109.1 128.3v6M115.1 128.3h-6M103.1 148.3h6M109.1 142.3v6" fill="none" stroke="#000" stroke-width=".35" stroke-dasharray="6.3 1.3 1.3 1.3" stroke-dashoffset="3" stroke-linecap="butt"/>
<path d="M388.3 111v-13.6" fill="none" stroke="#000" stroke-width=".3" stroke-dasharray="15.2 1.3 1.3 1.3" stroke-dashoffset="10.3" stroke-linecap="butt"/>
<g fill="none" stroke="#000" stroke-width=".3" stroke-dasharray="15.2 1.3 1.3 1.3" stroke-linecap="butt">
<path d="M88.3 108.3h-1.6M93.3 113.3v1.6M93.3 103.3v-1.6M93.3 108.3v2.5M93.3 108.3h2.5M93.3 108.3v-2.5M93.3 108.3h-2.5M98.3 108.3h1.6M182.3 108.3h-1.6M187.3 113.3v1.6M187.3 103.3v-1.6M187.3 108.3v2.5"/>
<path d="M187.3 108.3h2.5M187.3 108.3v-2.5M187.3 108.3h-2.5M192.3 108.3h1.6M212.1 115.3v1.7M212.1 110.3v-1.7M214.6 112.8h1.7M240.6 112.8h-1.7M243.1 112.8v2.5M243.1 112.8h2.5M243.1 112.8v-2.5M243.1 112.8h-2.5"/>
<path d="M243.1 115.3v1.7M243.1 110.3v-1.7M263.3 108.3h-1.6M268.3 113.3v1.6M268.3 103.3v-1.6M268.3 108.3v2.5M268.3 108.3h2.5M268.3 108.3v-2.5M268.3 108.3h-2.5M273.3 108.3h1.6M342.3 109.4h-1.6M347.3 104.4v-1.6"/>
<path d="M347.3 114.4v1.6M352.3 109.4h1.6M372.1 116.4v1.7M372.1 111.4v-1.7M222.8 128.3h-1M227.8 133.3v1.1M232.8 128.3h1M387.8 124.4v-1M88.3 148.3h-1.6M93.3 143.3v-1.6M93.3 153.3v1.6M98.3 148.3h1.6"/>
<path d="M182.3 148.3h-1.6M187.3 143.3v-1.6M187.3 153.3v1.6M187.3 148.3v2.5M187.3 148.3h2.5M187.3 148.3v-2.5M187.3 148.3h-2.5M192.3 148.3h1.6M212.1 143.8v2.5M212.1 143.8h2.5M212.1 143.8v-2.5M212.1 143.8h-2.5"/>
<path d="M212.1 146.3v1.7M212.1 141.3v-1.7M214.6 143.8h1.7M240.6 143.8h-1.7M243.1 143.8v2.5M243.1 143.8h2.5M243.1 143.8v-2.5M243.1 143.8h-2.5M243.1 146.3v1.7M243.1 141.3v-1.7M263.3 148.3h-1.6M268.3 143.3v-1.6"/>
<path d="M268.3 153.3v1.6M268.3 148.3v2.5M268.3 148.3h2.5M268.3 148.3v-2.5M268.3 148.3h-2.5M273.3 148.3h1.6M347.3 144.4v-1.6M372.1 142.4v-1.7M96.2 232.6v-2.5M96.2 232.6h-2.5M96.2 232.6v2.5M96.2 232.6h2.5"/>
<path d="M96.2 230.1v-1.7M96.2 235.1v1.7M98.7 232.6h1.7M124.7 232.6h-1.7M127.2 230.1v-1.7M127.2 235.1v1.7M96.2 263.6v-2.5M96.2 263.6h-2.5M96.2 263.6v2.5M96.2 263.6h2.5M96.2 261.1v-1.7M96.2 266.1v1.7"/>
<path d="M98.7 263.6h1.7M124.7 263.6h-1.7M127.2 263.6v-2.5M127.2 263.6h-2.5M127.2 263.6v2.5M127.2 263.6h2.5M127.2 261.1v-1.7M127.2 266.1v1.7"/>
</g>
<g fill="none" stroke="#000" stroke-width=".3" stroke-dasharray="15.2 1.3 1.3 1.3" stroke-dashoffset="14.4" stroke-linecap="butt">
<path d="M187.3 103.3v-5.5M209.6 112.8h-5.6M245.6 112.8h5.5M374.6 113.9h5.5M325.5 129.4h5.6M88.3 148.3h-5.5M93.3 153.3v5.5M187.3 153.3v5.5M209.6 143.8h-5.6M245.6 143.8h5.5M268.3 153.3v5.5M273.3 148.3h5.5"/>
<path d="M93.7 263.6h-5.5"/>
</g>
<path d="M369.6 113.9h-4.6" fill="none" stroke="#000" stroke-width=".3" stroke-dasharray="15.2 1.3 1.3 1.3" stroke-dashoffset="14.8" stroke-linecap="butt"/>
<path d="M382.8 129.4h-4.5" fill="none" stroke="#000" stroke-width=".3" stroke-dasharray="15.2 1.3 1.3 1.3" stroke-dashoffset="14.9" stroke-linecap="butt"/>
<path d="M268.3 103.3v-7M93.3 153.3v7.1" fill="none" stroke="#000" stroke-width=".3" stroke-dasharray="15.2 1.3 1.3 1.3" stroke-dashoffset="13.6" stroke-linecap="butt"/>
<path d="M88.3 108.3h-6.8M93.3 103.3v-6.8M187.3 103.3v-6.9M88.3 148.3h-6.8M273.3 148.3h6.8M93.7 232.6h-7" fill="none" stroke="#000" stroke-width=".3" stroke-dasharray="15.2 1.3 1.3 1.3" stroke-dashoffset="13.7" stroke-linecap="butt"/>
<path d="M187.3 153.3v6.7" fill="none" stroke="#000" stroke-width=".3" stroke-dasharray="15.2 1.3 1.3 1.3" stroke-dashoffset="13.8" stroke-linecap="butt"/>
<path d="M268.3 153.3v6.6" fill="none" stroke="#000" stroke-width=".3" stroke-dasharray="15.2 1.3 1.3 1.3" stroke-dashoffset="13.9" stroke-linecap="butt"/>
<path d="M138.3 128.3h-22.8M143.3 133.3v22.8M143.3 123.3v-22.7M148.3 128.3h22.7" fill="none" stroke="#000" stroke-width=".3" stroke-dasharray="15.2 1.3 1.3 1.3" stroke-dashoffset="5.8" stroke-linecap="butt"/>
<path d="M148.3 128.3h142.7" fill="none" stroke="#000" stroke-width=".3" stroke-dasharray="15.2 1.3 1.3 1.3" stroke-dashoffset="2.9" stroke-linecap="butt"/>
<path d="M143.3 123.3v-27.7" fill="none" stroke="#000" stroke-width=".3" stroke-dasharray="15.2 1.3 1.3 1.3" stroke-dashoffset="3.3" stroke-linecap="butt"/>
<path d="M138.3 128.3h-56.6" fill="none" stroke="#000" stroke-width=".3" stroke-dasharray="15.2 1.3 1.3 1.3" stroke-dashoffset="-1.6" stroke-linecap="butt"/>
<path d="M273.3 108.3h7.6" fill="none" stroke="#000" stroke-width=".3" stroke-dasharray="15.2 1.3 1.3 1.3" stroke-dashoffset="13.3" stroke-linecap="butt"/>
<path d="M182.3 108.3h-84M182.3 148.3h-84" fill="none" stroke="#000" stroke-width=".3" stroke-dasharray="15.2 1.3 1.3 1.3" stroke-dashoffset="3.7" stroke-linecap="butt"/>
<path d="M263.3 108.3h-71M263.3 148.3h-71" fill="none" stroke="#000" stroke-width=".3" stroke-dasharray="15.2 1.3 1.3 1.3" stroke-dashoffset=".7" stroke-linecap="butt"/>
<path d="M93.3 113.3v30M187.3 113.3v30M268.3 113.3v30" fill="none" stroke="#000" stroke-width=".3" stroke-dasharray="15.2 1.3 1.3 1.3" stroke-dashoffset="2.1" stroke-linecap="butt"/>
<path d="M227.8 123.3v-8.2" fill="none" stroke="#000" stroke-width=".3" stroke-dasharray="15.2 1.3 1.3 1.3" stroke-dashoffset="13" stroke-linecap="butt"/>
<path d="M212.1 117.8v21M238.1 112.8h-21M243.1 117.8v21M238.1 143.8h-21M101.2 232.6h21M96.2 258.6v-21M127.2 258.6v-21M101.2 263.6h21" fill="none" stroke="#000" stroke-width=".3" stroke-dasharray="15.2 1.3 1.3 1.3" stroke-dashoffset="6.6" stroke-linecap="butt"/>
<path d="M129.7 232.6h5.1" fill="none" stroke="#000" stroke-width=".3" stroke-dasharray="15.2 1.3 1.3 1.3" stroke-dashoffset="14.6" stroke-linecap="butt"/>
<path d="M129.7 263.6h5.6" fill="none" stroke="#000" stroke-width=".3" stroke-dasharray="15.2 1.3 1.3 1.3" stroke-dashoffset="14.3" stroke-linecap="butt"/>
<path d="M116.9 248.1h25" fill="none" stroke="#000" stroke-width=".3" stroke-dasharray="15.2 1.3 1.3 1.3" stroke-dashoffset="4.6" stroke-linecap="butt"/>
<path d="M111.9 243.1v-8" fill="none" stroke="#000" stroke-width=".3" stroke-dasharray="15.2 1.3 1.3 1.3" stroke-dashoffset="13.1" stroke-linecap="butt"/>
<path d="M106.9 248.1h-25.5" fill="none" stroke="#000" stroke-width=".3" stroke-dasharray="15.2 1.3 1.3 1.3" stroke-dashoffset="4.4" stroke-linecap="butt"/>
<path d="M111.9 253.1v8.4" fill="none" stroke="#000" stroke-width=".3" stroke-dasharray="15.2 1.3 1.3 1.3" stroke-dashoffset="12.9" stroke-linecap="butt"/>
<path d="M230 226.9h180v60.1l-180-.1z" fill="none" stroke="#000" stroke-width=".5"/>
<g fill="#000">
<path d="M275.4 155.3l2.7 2-.7 .7zM83.9 270.9l2.6-1.9-1.9 2.7z"/>
<path d="M118 19.7l3.3-.5v1zM165.2 19.2l3.3 .5-3.3 .5zM82.4 34.4l3.4 .5-3.4 .6zM100.8 34.9l3.2-.5v1.1zM199.5 69.7l3.3-.6v1.1zM275 69.1l3.2 .6-3.2 .5zM199.5 61.4l3.3-.5v1zM252.7 60.9l3.3 .5-3.3 .5z"/>
<path d="M109.9 31.1l2.1 2.6-2.7-1.8zM76.6 31.1l.7 .8-2.9 1.8z"/>
<path d="M48.8 38.6h.9l-.5 3.3zM49.2 51.9l.5 3.3h-.9zM112 47.6h1l-.5 3.3zM112.5 51.9l.5 3.3h-1zM125.6 38.6h1l-.5 3.3zM126.1 42.9l.5 3.3h-1z"/>
<path d="M61.2 47.9l.6 3.3h-1.1zM60.7 38.6h1.1l-.6 3.3zM195.9 51.9l.5 3.3h-1zM195.4 43h1l-.5 3.4z"/>
<path d="M185.7 51.9l.5 3.3h-1zM185.2 41h1l-.5 3.2z"/>
<path d="M250.1 43.5l.9-.4 .8 3.3zM270.3 51.9l2.9 1.7-.7 .8zM215.5 41.1l.9 .5-2 2.6zM168.5 19.7l3.3-.5v1zM100.5 52l1 1.8 1-1.8zM116.2 19.9l1.8-1v2zM83.6 208.1l3.3-.5v1.1zM136.8 207.6l3.3 .5-3.3 .6zM95.8 214.8l3.4-.5v1.1zM127.6 214.3l3.2 .5-3.2 .6zM90.2 284.4l3.3-.5v1zM98.8 283.9l3.4 .5-3.4 .5z"/>
<path d="M79.9 61.4l3.4 .5-3.4 .5zM83.7 61.9l3.4-.5v1z"/>
<path d="M224.9 80.1l3.3 .5-3.3 .5zM168.2 80.6l3.4-.5v1z"/>
<path d="M323.4 90.5l3.3 .5-3.3 .5zM330 91l3.3-.5v1z"/>
<path d="M271.6 101.7l.9 .5-2.2 2.6zM228.8 121.9l.9-.3 .7 3.2zM239.9 107.8l1 .2-1.2 3.2zM132.8 157.9l1 1.7 1-1.7zM274.5 31.4l3.2 .5-3.2 .5zM278.2 31.9l3.4-.5v1zM388.3 97.9l1-.3 .7 3.3z"/>
<path d="M51.5 128.4l.6 3.3h-1.1zM51 155h1.1l-.6 3.4zM72.8 128.4l.5 3.3h-1zM72.3 145.1h1l-.5 3.2z"/>
<path d="M288.3 128.4l.4 3.3h-1zM287.7 109.6h1l-.4 3.3z"/>
<path d="M287.7 125.1h1l-.4 3.3zM288.3 143.9l.4 3.3h-1z"/>
<path d="M42.8 155h.9l-.4 3.4zM43.3 98.4l.4 3.3h-.9zM72.3 125.1h1l-.5 3.3zM72.8 108.4l.5 3.3h-1z"/>
<path d="M58.4 148.3l1.5 6.1h-3zM304.8 128.4l1.5 6h-3z"/>
<path d="M328.3 154.3l3.3-.5v1zM385 153.8l3.3 .5-3.3 .5z"/>
<path d="M143.3 196.8l3.2-.5v1zM264.9 196.3l3.4 .5-3.4 .5z"/>
<path d="M139.9 188.1l3.4 .5-3.4 .5zM83.3 188.6l3.2-.5v1zM165 80.1l3.2 .5-3.2 .5zM83.3 80.6l3.2-.5v1z"/>
<path d="M83.3 202.8l3.2-.5v1zM275 202.3l3.2 .5-3.2 .5zM93.2 180.4l3.4-.6v1.1zM139.9 179.8l3.4 .6-3.4 .5zM143.3 180.4l3.2-.6v1.1zM183.9 179.8l3.4 .6-3.4 .5zM143.3 188.6l3.2-.5v1zM224.4 188.1l3.4 .5-3.4 .5zM208.7 179.8l3.4 .6-3.4 .5zM227.8 180.4l3.2-.6v1.1zM224.4 179.8l3.4 .6-3.4 .5zM243.1 180.4l3.2-.6v1.1z"/>
<path d="M95.8 214.8l3.4-.5v1zM80.3 214.3l3.3 .5-3.3 .5z"/>
<path d="M174.9 224.4l.6 3.3h-1.1zM174.4 268.6h1.1l-.6 3.3zM165.6 236.6l.5 3.4h-1zM165.1 256.4h1l-.5 3.2zM66.3 258.7h1l-.5 3.2zM66.8 265.4l.5 3.2h-1z"/>
<path d="M156.4 241.3h1l-.6 3.3zM156.8 251.6l.6 3.3h-1z"/>
<path d="M103.9 284.6l3.2-.5v1zM116.6 284.1l3.2 .5-3.2 .5z"/>
</g>
<g font-size="9.2">
<text x="254.5" y="245.6">(</text>
<text x="264.2" y="245.6">)</text>
</g>
<g font-size="8.5">
<text x="307.7" y="144.9">A</text>
<text x="49.9" y="166.5">A</text>
</g>
<text font-size="7.1" x="327.1" y="285.3">R-108</text>
<text font-size="6.9" x="321.9" y="242">1:1</text>
<text font-size="5.6" x="327.5" y="267.1">Základna rotační platformy</text>
<text font-size="4.9" x="230.3" y="224.9">Nekótovaná sražení 0,5x45°</text>
<g font-size="4.2">
<text x="294.9" y="259.9">výkres součásti</text>
<text x="311.7" y="268">BOČEK</text>
<text x="307.6" y="285">1.11. 2025</text>
</g>
<g font-size="4.1">
<text x="400.6" y="284.6">/</text>
<text x="21" y="293.7">Produkt SOLIDWORKS pro vyučování. Jen pro účely instruktáže.</text>
</g>
<g font-size="3.9">
<text x="109.1" y="21.4">B</text>
<text x="141.7" y="18.6">50H8</text>
<text x="185.1" y="21.2">0,02</text>
<text x="193.5" y="21.2">A</text>
<text x="90.6" y="25">90°</text>
<text x="185.1" y="26.2">0,02</text>
<text x="227.8" y="28.6">Ra</text>
<text x="234.5" y="28.6">1,6</text>
<text x="248.2" y="28.6">Ra</text>
<text x="255" y="28.6">1,6</text>
<text x="87.3" y="33.8">6x</text>
<text x="95.4" y="33.8">15</text>
<text x="285.6" y="30.7">0,5x45</text>
<text x="265.2" y="37.4">Ra</text>
<text x="271.9" y="37.4">1,6</text>
<text x="48.4" y="47.7" transform="rotate(-90 48.4 47.7)">10</text>
<text x="60.4" y="45.5" transform="rotate(-90 60.4 45.5)">6</text>
<text x="164.1" y="58.2" transform="rotate(-90 164.1 58.2)">0,8</text>
<text x="289.7" y="56.7">Ra</text>
<text x="296.4" y="56.7">1,6</text>
<text x="67.4" y="60.7">0,5x45</text>
<text x="100.4" y="60.6">A</text>
<text x="164.1" y="64.9" transform="rotate(-90 164.1 64.9)">Ra</text>
<text x="184.8" y="61.6" transform="rotate(-90 184.8 61.6)">7,7</text>
<text x="195" y="61.6" transform="rotate(-90 195 61.6)">5,6</text>
<text x="226.3" y="60.5">56,5</text>
<text x="111.4" y="67" transform="rotate(-90 111.4 67)">1x45</text>
<text x="125" y="67" transform="rotate(-90 125 67)">1x45</text>
<text x="233.9" y="68.7">78,8</text>
<text x="247.7" y="76.6">4x3,4</text>
<text x="260.4" y="76.6">0,1</text>
<text x="122.9" y="79.7">85</text>
<text x="192.5" y="79.7">60</text>
<text x="257.4" y="81.7">0,5</text>
<text x="270.5" y="82.1">A</text>
<text x="275" y="82.1">B</text>
<text x="279.3" y="82.1">C</text>
<text x="320.6" y="81.3">Závit do délky tlouštky stěny - 6,25mm</text>
<text x="181.3" y="86.6">1x7H13</text>
<text x="279.7" y="87.8">6x</text>
<text x="287.7" y="87.8">9H13</text>
<text x="336.3" y="89.9">2x</text>
<text x="344.3" y="89.9">M4-6H/</text>
<text x="360.3" y="89.9">3,3-8/10</text>
<text x="114.5" y="93.9">Ra</text>
<text x="121.2" y="93.9">3,2</text>
<text x="191" y="91.5">0,5</text>
<text x="204.1" y="91.8">A</text>
<text x="208.6" y="91.8">B</text>
<text x="212.9" y="91.8">C</text>
<text x="289.4" y="92.9">0,4</text>
<text x="302.8" y="93.2">A</text>
<text x="307.3" y="93.2">B</text>
<text x="311.5" y="93.2">C</text>
<text x="71" y="117.4" transform="rotate(-90 71 117.4)">20</text>
<text x="286.4" y="122.4" transform="rotate(-90 286.4 122.4)">15,5</text>
<text x="42.4" y="131.3" transform="rotate(-90 42.4 131.3)">60</text>
<text x="50.7" y="144" transform="rotate(-90 50.7 144)">30</text>
<text x="71" y="141" transform="rotate(-90 71 141)">20</text>
<text x="286.4" y="139.7" transform="rotate(-90 286.4 139.7)">15,5</text>
<text x="357.6" y="153.4">60</text>
<text x="282.5" y="161" transform="rotate(44 282.5 161)">4xR10</text>
<text x="133" y="166.6">C</text>
<text x="115.1" y="178.5">50</text>
<text x="163.4" y="178.5">44</text>
<text x="215.8" y="178.5">15,7</text>
<text x="233.5" y="178.5">15,3</text>
<text x="115.1" y="187.7">60</text>
<text x="193.5" y="186.7">84,5</text>
<text x="194.3" y="194.9">125</text>
<text x="166.7" y="201.9">195</text>
<text x="110.8" y="207.2">56,5</text>
<text x="86" y="213.9">12,3</text>
<text x="112.9" y="213.9">35</text>
<text x="241.7" y="239.9">Ra</text>
<text x="248.5" y="239.9">3,2</text>
<text x="156" y="249.7" transform="rotate(-90 156 249.7)">7</text>
<text x="164.7" y="250.6" transform="rotate(-90 164.7 250.6)">23</text>
<text x="174.1" y="252" transform="rotate(-90 174.1 252)">47,5</text>
<text x="349.1" y="252.5">0,4 kg</text>
<text x="65.9" y="271.8" transform="rotate(-90 65.9 271.8)">3,4</text>
<text x="74.4" y="279.9" transform="rotate(-45 74.4 279.9)">4xR10</text>
<text x="94" y="283.5">12</text>
<text x="111.1" y="283.7">16</text>
</g>
<text font-size="3.5" x="405.1" y="285">1</text>
<g font-size="3.4">
<text x="232.2" y="231.5">Drsnost povrchu</text>
<text x="277.3" y="231.5">Hrany ISO 13715</text>
<text x="318.9" y="231.5">Měřítko</text>
<text x="335.7" y="231.5">Promítání</text>
<text x="366.7" y="231">Obecné tolerance ISO 22081</text>
<text x="372.9" y="236.2">t</text>
<text x="335.8" y="241.6">Sestava</text>
<text x="367.1" y="241.9">Lineární rozměry ±t</text>
<text x="406.1" y="241.9">b</text>
<text x="367.1" y="247.3">Úhlové rozměry ±t°</text>
<text x="406.1" y="247.3">2</text>
<text x="232.1" y="252.5">Materiál</text>
<text x="250.2" y="252.5">ocel/hliník</text>
<text x="268.8" y="252.5">Polotovar</text>
<text x="269.1" y="257.9">Druh</text>
<text x="302.4" y="252.5">plech tl. 12mm</text>
<text x="327.4" y="252.5">Hmotnost</text>
<text x="362.9" y="252.5">Chráněno podle ISO 16016</text>
<text x="269.1" y="261.3">dokumentu</text>
<text x="327.5" y="258.7">Název</text>
<text x="268.7" y="268">Vyhotovil</text>
<text x="327.5" y="275.3">Číslo dokumentu</text>
<text x="269.2" y="276.3">Schválil</text>
<text x="269.2" y="285">Datum vydání</text>
<text x="390.9" y="285">List</text>
</g>
<g font-size="3.1">
<text x="263.7" y="81.9">M</text>
<text x="197.3" y="91.6">M</text>
<text x="295.9" y="93.1">M</text>
</g>
<text font-size="2.7" x="403.4" y="245.2" transform="rotate(-90 403.4 245.2)">DIN 2769</text>
<g font-size="2.1">
<text x="374" y="236.6">1</text>
<text x="397.9" y="242.5">2</text>
<text x="395.6" y="247.9">3</text>
</g>
</svg>
